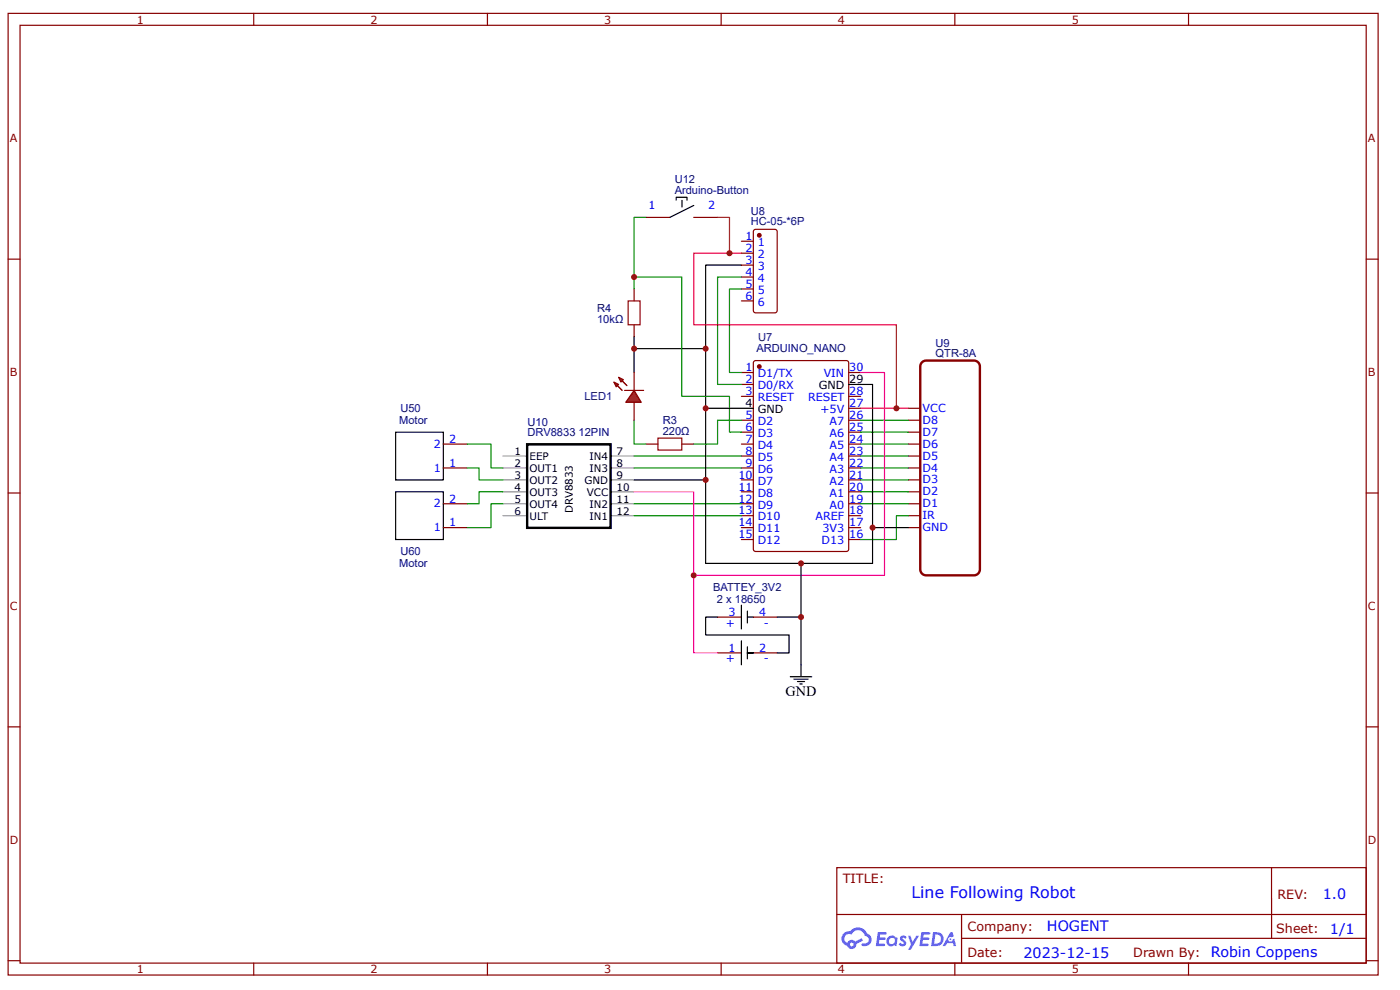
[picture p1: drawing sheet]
<svg xmlns="http://www.w3.org/2000/svg" width="297mm" height="210mm" viewBox="0 0 297 210" stroke-linecap="round" stroke-linejoin="round" font-family="sans-serif">
<g fill="none" stroke="#800" stroke-width=".25">
<path d="M1.7 2.8h290.7v203.9h-290.7zM4.3 5.4h285.5v198.8h-285.5zM53.8 2.8v2.6M103.4 2.8v2.6M153 2.8v2.6M202.6 2.8v2.6M252.1 2.8v2.6M1.7 54.9h2.6M289.8 54.9h2.6M1.7 104.5h2.6M289.8 104.5h2.6M1.7 154.1h2.6"/>
<path d="M289.8 154.1h2.6M177.5 184h112.3v20.2h-112.3zM177.6 193.9h112.1M204 198.9h85.7M204 193.9v10.1M269.8 184v14.9M1.7 203.7h2.6M53.8 204.2v2.5M103.4 204.2v2.5M153 204.2v2.5M202.6 204.2v2.5M252.1 204.2v2.5"/>
<path d="M289.8 203.7h2.6"/>
</g>
<g fill="#58f">
<path d="M191.1 198.5l.5-.2 .4 .1 .3 .3-.2 .4a.33 .33 0 0 0-.3-.3 .33 .33 0 0 0-.3 .1v.1a.85 .85 0 0 1 .7 .7 .85 .85 0 0 1-.3 .8l-.7 .1-.6-.4 .4-.4 .5 .3 .2-.1v-.2a.88 .88 0 0 1-.6-1.3z"/>
<path d="M192.6 198.4h.6l.4 1.3 .8-1.3h.6l-1.8 3h-.6l.7-1.1z"/>
<path d="M186.2 197.6h1.7l.2 .1-.1 .4h-1.3l-.1 .7h1.1l.2 .2-.2 .3h-1.1l-.2 .8h1.3l.1 .2-.1 .2-1.9 .1z"/>
<path d="M195.5 197.6h1.6l.2 .1v.4h-1.3l-.1 .7h1.1l.2 .2-.3 .3h-1.1l-.1 .8h1.2l.1 .2-.1 .2-1.9 .1z"/>
<path d="M201.6 197.6h.5l.2 .9-.4 .2a.49 .49 0 0 0-.7 .2 .49 .49 0 0 0 .3 .7 .49 .49 0 0 0 .6-.4l.4-.2 .4 1.6h-.6l-.2-.7h-1.2l-.3 .7h-.6z"/>
<path d="M197.9 197.6l-.4 3h1a1.51 1.51 0 0 0 1.7-1.5 1.51 1.51 0 0 0-1.8-1.5zM198.4 198.1a1.02 1.02 0 0 1 1.2 1.2 1.02 1.02 0 0 1-1.4 .8z"/>
<path d="M188.5 198.6a1.11 1.11 0 0 0-.3 1.6 1.11 1.11 0 0 0 1.6 .2l.4 .2 .2-1.7-.4-.2a1.01 1.01 0 0 0-1.5-.1zM188.5 199.5a.66 .66 0 0 1 1.3 0 .66 .66 0 0 1-1.3 0z"/>
<path d="M179 197.9a1.58 1.58 0 0 0 .7 2.6 1.01 1.01 0 0 0 1.2 .7 1.01 1.01 0 0 0 .8-1.1l1.4-.7-.3-.5-1.4 .7a1.02 1.02 0 0 0-1.7 .3 .99 .99 0 0 1-.4-1.4 .99 .99 0 0 1 1.4-.3 1.48 1.48 0 0 1 1.5-1 1.48 1.48 0 0 1 1.3 1.2 .82 .82 0 0 1 .8 1.1 .82 .82 0 0 1-1.2 .5l-.3 .1v.3a1.4 1.4 0 0 0 2-.6 1.4 1.4 0 0 0-.9-1.9 2.19 2.19 0 0 0-3.6-.5l-.8 .1zM180.3 200.2a.4 .4 0 0 1 .8 0 .4 .4 0 0 1-.8 0z"/>
<circle cx="201.6" cy="199.1" r=".19"/>
</g>
<path d="M83.9 91.6h10.2v10.1h-10.2zM83.9 104.3h10.2v10.1h-10.2z" fill="none" stroke="#000" stroke-width=".25"/>
<path d="M160 76.6l.3-.2h19.3l.4 .4 .1 39.6-.4 .5h-19.4l-.4-.3-.1-39.6zM94.1 99.2h5M94.1 94.2h5M94.1 111.9h5M94.1 106.8h5" fill="none" stroke="#800" stroke-width=".25"/>
<circle cx="161.1" cy="77.7" r=".38" fill="#800"/>
<g fill="none" stroke="#800" stroke-width=".25">
<path d="M160 48.8l.3-.2h4.1l.3 .1 .2 .3v16.8l-.1 .3-.3 .2h-4.2l-.3-.1-.2-.3v-16.8zM157.3 79h2.5M180.1 79h2.5M157.3 81.5h2.5M157.3 84h2.5M157.3 89.1h2.5M157.3 91.6h2.5M157.3 94.2h2.5M157.3 96.7h2.5M157.3 99.2h2.5M180.1 84h2.5M180.1 89.1h2.5"/>
<path d="M180.1 91.6h2.5M180.1 94.2h2.5M180.1 96.7h2.5M180.1 99.2h2.5M180.1 86.6h2.5M157.3 101.7h2.5M157.3 104.3h2.5M157.3 106.8h2.5M157.3 109.3h2.5M157.3 111.9h2.5M157.3 114.4h2.5M180.1 101.7h2.5"/>
<path d="M180.1 104.3h2.5M180.1 106.8h2.5M180.1 109.3h2.5M180.1 111.9h2.5M180.1 114.4h2.5"/>
<circle cx="161.1" cy="77.7" r=".38"/>
</g>
<path d="M157.3 86.6h2.5M180.1 81.5h2.5" fill="none" stroke="#000" stroke-width=".25"/>
<circle cx="161.1" cy="49.9" r=".38" fill="#800"/>
<g fill="none" stroke="#800" stroke-width=".25">
<path d="M137.1 46.1h5M147.2 46.1h5M157.3 51.1h2.5M157.3 53.7h2.5M157.3 56.2h2.5M157.3 58.7h2.5M134.5 61.3v2.5M134.5 68.9v2.5M157.3 61.3h2.5M157.3 63.8h2.5M137.1 94.2h2.5M144.6 94.2h2.6"/>
<path d="M192.7 99.2h2.5M192.7 96.7h2.5M192.7 94.2h2.5M192.7 91.6h2.5M192.7 89.1h2.5M192.7 86.6h2.5M192.7 111.9h2.5M192.7 106.8h2.5M192.7 104.3h2.5M192.7 101.7h2.5M192.7 109.3h2.5M152.2 138.4h5.1"/>
<path d="M152.2 130.8h5.1M159.8 138.4h5.1M159.8 130.8h5.1"/>
<circle cx="161.1" cy="49.9" r=".38"/>
</g>
<path d="M106.7 99.2h5.1M106.7 96.7h5.1M129.5 99.2h5M129.5 96.7h5M106.7 109.3h5.1M106.7 106.8h5.1M106.7 104.3h5.1M106.7 101.7h5.1M129.5 109.3h5M129.5 106.8h5M129.5 104.3h5M129.5 101.7h5" fill="none" stroke="#999" stroke-width=".25"/>
<path d="M111.8 94.2h17.7v17.7h-17.7z" fill="none" stroke="#000" stroke-width=".51"/>
<path d="M195.6 76.8l.9-.4h10.1a1.26 1.26 0 0 1 1.3 1.3v43a1.26 1.26 0 0 1-1.3 1.3h-10.1a1.26 1.26 0 0 1-1.3-1.3v-43z" fill="none" stroke="#800" stroke-width=".51"/>
<g fill="none" stroke="#000" stroke-width=".25">
<path d="M143.4 42.4v-.6h2.3v.6M144.7 42.5v1.4M147.2 43.6l-5.1 2.5M157.3 56.2h-7.6v45.5M134.5 71.4v2.5M149.7 73.9h-15.2v5.1M149.7 86.6h7.6M182.6 81.5h2.5v30.4h7.6M134.5 101.7h15.2v17.7h35.4v-7.5M169.9 119.4v11.4h-5M152.2 130.8h-2.5v3.8h17.7v3.8h-2.5M157.3 128.3v5.1"/>
<path d="M157.3 135.9v5M158.6 129.6v2.5M158.6 137.2v2.5M158.6 130.8h1.2M159.8 138.4h-1.2h1.2M169.9 130.8v12.7M167.7 143.5h4.5M168.4 144h3.1M169.2 144.5h1.5M169.7 145h.5"/>
</g>
<path d="M133.3 63.8h2.5v5.1h-2.5zM139.6 92.9h5v2.5h-5z" fill="none" stroke="#a00000" stroke-width=".25"/>
<g fill="none" stroke="#080" stroke-width=".25">
<path d="M137.1 46.1h-2.6v12.6M157.3 58.7h-5.1v22.8h5.1M134.5 61.3v-2.6h10.1v25.3h10.2v7.6h2.5M157.3 61.3h-2.5v17.7h2.5M99.1 99.2h2.5v2.5h5.1M99.1 94.2h5.1v5h2.5M134.5 89.1v5.1h2.6M134.5 96.7h22.8M134.5 99.2h22.8M157.3 89.1h-5.1v5.1h-5M182.6 96.7h10.1M182.6 99.2h10.1"/>
<path d="M182.6 89.1h10.1M182.6 91.6h10.1M182.6 94.2h10.1M106.7 104.3h-5.1v2.5h-2.5M106.7 106.8h-2.5v5.1h-5.1M134.5 109.3h22.8M134.5 106.8h22.8M182.6 106.8h10.1M182.6 101.7h10.1M182.6 104.3h10.1M192.7 109.3h-2.5v5.1h-7.6"/>
</g>
<path d="M182.6 79h5v43h-40.4v-17.7h-12.7M147.2 122v16.4h5" fill="none" stroke="#f0f" stroke-width=".25"/>
<path d="M152.2 46.1h2.6v7.6M157.3 53.7h-10.1v15.2h43v17.7M182.6 86.6h10.1" fill="none" stroke="#f00" stroke-width=".25"/>
<path d="M134.5 82.8l1.5 2.5h-3.2z" fill="#f00"/>
<path d="M132.5 82.8h4M134.5 82.8l1.5 2.5h-3.2z" fill="none" stroke="#800" stroke-width=".25"/>
<path d="M131 81.8l1 1z" fill="#800"/>
<path d="M131 81.8l1 1" fill="none" stroke="#800" stroke-width=".25"/>
<path d="M132 80.7l1 1.1z" fill="#800"/>
<path d="M132 80.7l1 1.1" fill="none" stroke="#800" stroke-width=".25"/>
<path d="M130.2 81l1 .5-.5 .5z" fill="#f00"/>
<path d="M130.2 81l1 .5-.5 .5z" fill="none" stroke="#800" stroke-width=".25"/>
<path d="M131.2 80l1 .5-.5 .5z" fill="#f00"/>
<path d="M131.2 80l1 .5-.5 .5zM134.5 79v3.8M134.5 85.3v3.8" fill="none" stroke="#800" stroke-width=".25"/>
<g fill="#c00">
<circle cx="185.1" cy="111.9" r=".63"/>
<circle cx="190.2" cy="86.6" r=".63"/>
<circle cx="149.7" cy="101.7" r=".63"/>
<circle cx="149.7" cy="73.9" r=".63"/>
<circle cx="134.5" cy="73.9" r=".63"/>
<circle cx="134.5" cy="58.7" r=".63"/>
<circle cx="154.8" cy="53.7" r=".63"/>
<circle cx="149.7" cy="86.6" r=".63"/>
<circle cx="147.2" cy="122" r=".63"/>
<circle cx="169.9" cy="119.4" r=".63"/>
<circle cx="169.9" cy="130.8" r=".63"/>
</g>
<text font-size="3.4" fill="#00f" x="193.4" y="190.4">Line Following Robot</text>
<text font-size="3" x="166.6" y="147.5">GND</text>
<g font-size="3" fill="#00f">
<text x="280.6" y="190.6">1.0</text>
<text x="222.1" y="197.5">HOGENT</text>
<text x="282.2" y="198">1/1</text>
<text x="217.1" y="203">2023-12-15</text>
<text x="256.9" y="203">Robin Coppens</text>
</g>
<g font-size="2.7" fill="#800">
<text x="178.8" y="187.2">TITLE:</text>
<text x="271" y="190.6">REV:</text>
<text x="205.3" y="197.4">Company:</text>
<text x="270.8" y="197.9">Sheet:</text>
<text x="205.3" y="202.9">Date:</text>
<text x="240.4" y="203">Drawn By:</text>
</g>
<g font-size="2.4" fill="#800">
<text x="29" y="5">1</text>
<text x="78.6" y="5">2</text>
<text x="128.2" y="5">3</text>
<text x="177.8" y="5">4</text>
<text x="227.4" y="5">5</text>
<text x="2.1" y="30.2">A</text>
<text x="290.2" y="30.2">A</text>
<text x="2.1" y="79.7">B</text>
<text x="290.2" y="79.7">B</text>
<text x="2.1" y="129.3">C</text>
<text x="290.2" y="129.3">C</text>
<text x="2.1" y="178.9">D</text>
<text x="290.2" y="178.9">D</text>
<text x="29" y="206.3">1</text>
<text x="78.6" y="206.3">2</text>
<text x="128.2" y="206.3">3</text>
<text x="177.8" y="206.3">4</text>
<text x="227.4" y="206.3">5</text>
</g>
<g font-size="2.4" fill="#000080">
<text x="143.1" y="41.1">Arduino-Button</text>
<text x="143.1" y="38.9">U12</text>
<text x="159.3" y="47.7">HC-05-*6P</text>
<text x="159.3" y="45.5">U8</text>
<text x="126.7" y="68.4">10kΩ</text>
<text x="126.7" y="66.1">R4</text>
<text x="160.5" y="74.7">ARDUINO_NANO</text>
<text x="160.8" y="72.2">U7</text>
<text x="198.5" y="75.7">QTR-8A</text>
<text x="198.5" y="73.5">U9</text>
<text x="84.7" y="89.9">Motor</text>
<text x="85" y="87.4">U50</text>
<text x="124" y="84.9">LED1</text>
<text x="140.6" y="89.9">R3</text>
<text x="111.9" y="92.5">DRV8833</text>
<text x="111.9" y="90.3">U10</text>
<text x="122.8" y="92.5">12PIN</text>
<text x="140.6" y="92.1">220Ω</text>
<text x="85" y="117.8">U60</text>
<text x="84.7" y="120.3">Motor</text>
<text x="151.3" y="125.3">BATTEY_3V2</text>
<text x="152.1" y="127.8">2 x 18650</text>
</g>
<g font-size="2.4" fill="#00f">
<text x="137.6" y="44.3">1</text>
<text x="150.2" y="44.3">2</text>
<text x="158.2" y="50.9">1</text>
<text x="158.2" y="53.4">2</text>
<text x="160.8" y="52.2">1</text>
<text x="158.2" y="56">3</text>
<text x="158.2" y="58.5">4</text>
<text x="160.8" y="54.7">2</text>
<text x="160.8" y="57.2">3</text>
<text x="160.8" y="59.8">4</text>
<text x="158.2" y="61">5</text>
<text x="158.2" y="63.5">6</text>
<text x="160.8" y="62.3">5</text>
<text x="160.8" y="64.8">6</text>
<text x="158.2" y="78.7">1</text>
<text x="158.2" y="81.3">2</text>
<text x="158.2" y="83.8">3</text>
<text x="160.8" y="80">D1/TX</text>
<text x="160.8" y="82.5">D0/RX</text>
<text x="174.7" y="80">VIN</text>
<text x="180.2" y="83.8">28</text>
<text x="180.2" y="78.7">30</text>
<text x="158.2" y="88.8">5</text>
<text x="160.8" y="85">RESET</text>
<text x="171.4" y="85">RESET</text>
<text x="174.1" y="87.6">+5V</text>
<text x="180.2" y="88.8">26</text>
<text x="180.2" y="86.3">27</text>
<text x="195.7" y="89.9">D8</text>
<text x="195.7" y="87.3">VCC</text>
<text x="92" y="94.9">2</text>
<text x="95.3" y="93.9">2</text>
<text x="158.2" y="91.4">6</text>
<text x="158.2" y="93.9">7</text>
<text x="160.8" y="90.1">D2</text>
<text x="160.8" y="92.6">D3</text>
<text x="160.8" y="95.2">D4</text>
<text x="176" y="95.2">A5</text>
<text x="176" y="92.6">A6</text>
<text x="176" y="90.1">A7</text>
<text x="180.2" y="93.9">24</text>
<text x="180.2" y="91.4">25</text>
<text x="195.7" y="94.9">D6</text>
<text x="195.7" y="92.4">D7</text>
<text x="92" y="100">1</text>
<text x="95.3" y="99">1</text>
<text x="156.7" y="101.5">10</text>
<text x="158.2" y="96.4">8</text>
<text x="158.2" y="99">9</text>
<text x="160.8" y="97.7">D5</text>
<text x="160.8" y="100.2">D6</text>
<text x="176" y="100.2">A3</text>
<text x="176" y="97.7">A4</text>
<text x="180.2" y="101.5">21</text>
<text x="180.2" y="99">22</text>
<text x="180.2" y="96.4">23</text>
<text x="195.7" y="100">D4</text>
<text x="195.7" y="97.4">D5</text>
<text x="92" y="107.6">2</text>
<text x="95.3" y="106.5">2</text>
<text x="156.7" y="104">11</text>
<text x="156.7" y="106.5">12</text>
<text x="160.8" y="102.8">D7</text>
<text x="160.8" y="105.3">D8</text>
<text x="160.8" y="107.8">D9</text>
<text x="176" y="107.8">A0</text>
<text x="176" y="105.3">A1</text>
<text x="176" y="102.8">A2</text>
<text x="180.2" y="106.5">19</text>
<text x="180.2" y="104">20</text>
<text x="195.7" y="107.6">D1</text>
<text x="195.7" y="105">D2</text>
<text x="195.7" y="102.5">D3</text>
<text x="92" y="112.6">1</text>
<text x="95.3" y="111.6">1</text>
<text x="156.7" y="109.1">13</text>
<text x="156.7" y="111.6">14</text>
<text x="160.8" y="110.3">D10</text>
<text x="160.8" y="112.9">D11</text>
<text x="173" y="110.3">AREF</text>
<text x="174.5" y="112.9">3V3</text>
<text x="180.2" y="111.6">17</text>
<text x="180.2" y="109.1">18</text>
<text x="195.7" y="112.6">GND</text>
<text x="195.7" y="110.1">IR</text>
<text x="156.7" y="114.1">15</text>
<text x="160.8" y="115.4">D12</text>
<text x="174.3" y="115.4">D13</text>
<text x="180.2" y="114.1">16</text>
<text x="154.5" y="130.6">3</text>
<text x="161.1" y="130.6">4</text>
<text x="154" y="132.9">+</text>
<text x="162" y="132.9">-</text>
<text x="154" y="140.4">+</text>
<text x="154.5" y="138.2">1</text>
<text x="161.1" y="138.2">2</text>
<text x="162" y="140.4">-</text>
</g>
<g font-size="2.4">
<text x="173.7" y="82.5">GND</text>
<text x="180.2" y="81.3">29</text>
<text x="158.2" y="86.3">4</text>
<text x="160.8" y="87.6">GND</text>
</g>
<g font-size="2.2">
<text x="109.2" y="101.5">3</text>
<text x="109.2" y="99">2</text>
<text x="109.2" y="96.5">1</text>
<text x="112.3" y="100">OUT1</text>
<text x="112.3" y="97.5">EEP</text>
<text x="125.1" y="100">IN3</text>
<text x="125.1" y="97.5">IN4</text>
<text x="130.8" y="101.5">9</text>
<text x="130.8" y="99">8</text>
<text x="130.8" y="96.5">7</text>
<text x="109.2" y="106.6">5</text>
<text x="109.2" y="104.1">4</text>
<text x="112.3" y="107.6">OUT4</text>
<text x="112.3" y="105.1">OUT3</text>
<text x="112.3" y="102.6">OUT2</text>
<text x="124" y="102.6">GND</text>
<text x="124.5" y="105.1">VCC</text>
<text x="125.1" y="107.6">IN2</text>
<text x="130.8" y="106.6">11</text>
<text x="130.8" y="104.1">10</text>
<text x="109.2" y="109.1">6</text>
<text x="112.3" y="110.1">ULT</text>
<text x="121.5" y="108.8" transform="rotate(-90 121.5 108.8)">DRV8833</text>
<text x="125.1" y="110.1">IN1</text>
<text x="130.8" y="109.1">12</text>
</g>
</svg>
